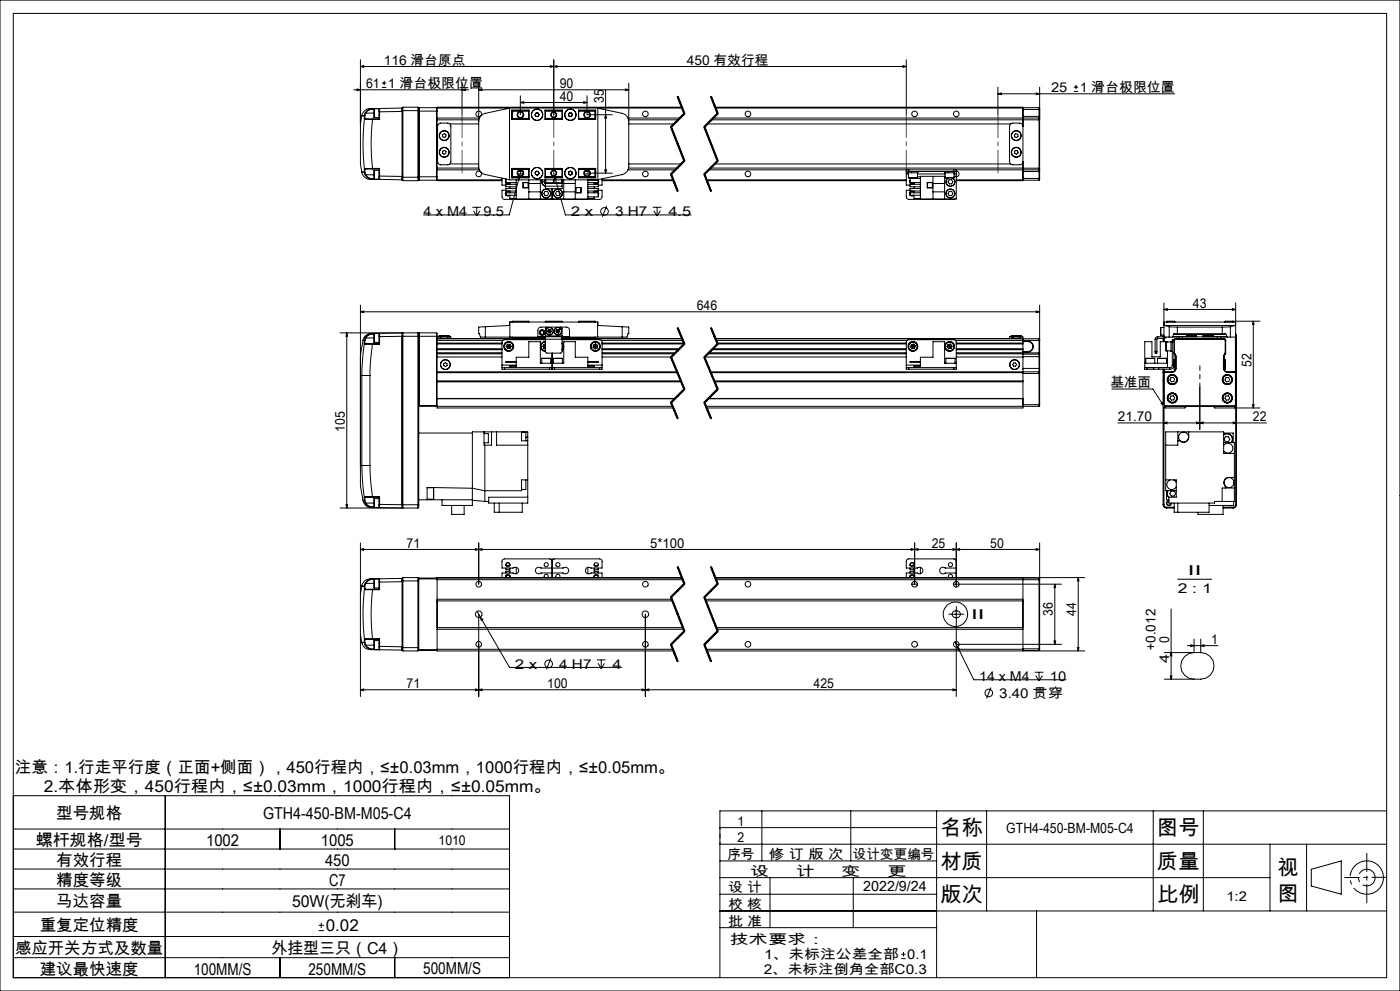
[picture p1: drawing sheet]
<svg xmlns="http://www.w3.org/2000/svg" width="420mm" height="297mm" viewBox="0 0 420 297" stroke-linecap="round" stroke-linejoin="round" font-family="sans-serif">
<g fill="none" stroke="#000" stroke-width=".3">
<path d="M0 0h420v297h-420zM4 4h412v289h-412zM108.1 19.9l1-.2v.5zM108.1 17.9v19.2M165.1 19.7l1 .2-1 .3zM166.1 19.9l1-.2v.5zM166.1 17.9v16.5M270.9 19.7l1 .2-1 .3zM271.9 17.9v16.5M271.9 19.9h-163.8M106.1 26.9h34.5M107.1 26.7l1 .2-1 .3z"/>
<path d="M108.1 37.1v12l.4 2.5M108.5 34.6h.1M108.5 34.6l.8 .1M108.5 34.6l-.4 2.5M109.3 34.7v.9M109.3 35.6a67.5 67.5 0 0 0 0 15.1M109.3 35.6l.3 .2M109.5 35.5l.2 .1M109.5 35.5l-.2 .1M109.5 34.7v.8M109.5 34.7h-.2M109.6 33.8l-.3 .9"/>
<path d="M109.6 33.8l.1 .1M109.6 35.8h2.2M109.7 33.9l-.2 .8M109.7 33.9h2.5M109.7 35.6h2.1M109.7 35.6l-.1 .2M111.7 32.6h-.4a2.5 2.5 0 0 0-2.8 2M111.7 32.6a2.54 2.54 0 0 0-2.1 1.2M111.7 32.6v.1M111.7 32.7l-1.5 .6-.5 .6M111.7 32.7h.5M111.8 35.8a63.8 63.8 0 0 0 0 14.7"/>
<path d="M111.8 35.6v.2M111.8 35.8h2.1M111.8 35.6h1.9M112.3 32.6v2.6M112.3 32.6l1.4 .1M112.3 35.2h1.4M113.7 33.5h.2M113.7 32.7v2.9M113.7 35.6l.2 .2M113.9 32.5v1M113.9 32.5l-.2 .2M113.9 33.5v2.3"/>
<path d="M113.9 32.5l-2.2 .1M114.6 26.2h1.3M114.6 24.9h1.3M115.3 24.2v1.3M120.6 32.4v1M120.6 32.4v.8h5M120.6 33.4v19.5M120.6 33.4l-6.7 .1M120.6 32.4l-6.7 .1M120.9 32.1v22M120.9 32.1h4.5M120.9 32.1l-.3 .3"/>
<path d="M125.4 32.1v22M125.4 32.1l.2 .3v.9M125.6 33.3v19.7M125.6 33.3h5.5M125.8 32.3v21.7M125.8 32.3h5.2M125.8 32.3l-.2 .2M131 32.3v21.7M131 32.3l.1 .2M131.1 32.5v.8M131.1 32.4v.1M131.1 33.3v19.7"/>
<path d="M131.1 35.9h12.6M131.1 35.4h12.7M131.1 32.4h73.5M131.3 37.5l-.2 .6M131.6 37.2l.5-.3h2.2a.96 .96 0 0 1 1 1v10.5a.96 .96 0 0 1-1 1h-2a.96 .96 0 0 1-1-1v-10.7zM134.9 37.1h8.7M138.6 26.9l1-.2v.5zM138.6 24.9v9.5M143.6 26.9l1-.2v.5zM143.6 24.9v25l.2 .9 .5 .8 .8 .6 7.8 1.7M143.6 26.9h45M152.9 32.4l-7.8 1.7-1.1 .9-.4 1.4"/>
<path d="M152.9 32.4v21.5M153 32.4h-.1M153.5 35.4h.1M153.5 33h5.2v2.8h-5.2zM153.6 33.3v2.5M153.6 33.3h5M153.8 33.2v2.4M153.8 35.6h4.9M153.8 33.2h4.9M153.8 33.2l-.2 .1M153.8 35.6v.2M156.1 30.7l1-.2v.5z"/>
<path d="M156.1 28.7v5.7M156.1 30.7h20M158.6 33.2v2.4M158.6 35.5h-5l.2 .1M160.5 34.5l.4 .4M160.8 33.9l-.3 .6M161.3 33.9h-.5M161.3 33.9l.4 .4M161.5 34.9h-.6M161.7 34.3l-.2 .6M163.5 33h5.2v2.8h-5.2zM163.5 35.6h5.2"/>
<path d="M163.5 33.2h5.2M163.6 33.2v2.4M163.6 33.3h5M163.6 35.5h5M168.6 33.2v2.4M170.5 34.3l.3 .6M170.8 34.9h.5M170.9 33.9h.5M170.9 33.9l-.4 .4M171.4 33.9l.3 .6M171.7 34.5l-.4 .4M173.5 33h5.2v2.8h-5.2z"/>
<path d="M173.5 33.2h5M173.6 33.2v2.4M173.6 35.5h5l-5.1 .1M173.6 33.3h5M175.1 30.5l1 .2-1 .3zM176.1 28.7v5.7h7.6M178.5 33.2v2.6M178.5 33.2l.1 .1M178.6 33.3v2.5M178.6 35.4h.1M179.3 32.4h.1M179.4 32.4l7.7 1.7 1.1 .9 .4 1.4"/>
<path d="M179.4 32.4v21.5M181.7 34.4l.3 1h-.6zM181.7 26.8v25.1M187.6 26.7l1 .2-1 .3zM188.4 35.4h15.5M188.6 35.9h14.8M188.6 37.1h13.6M188.6 24.9v25l-.2 .9-.5 .8-.8 .6-7.7 1.7M201.1 38.1l4 10.2M201.5 38l4 10.1M203.1 29l2 5.1M203.3 28.9l2 5.1-4 4 4 10.2-4 4 2 5.1"/>
<path d="M203.5 28.9l1 2.5M204.5 31.4l1 2.6zM204.5 32.1h-73.4v.3M205.2 33.9l-4 4M205.4 34.2l-4 4M211.1 38.1l4 10.2M211.5 38l4 10.1M212.2 37.1h91M213.1 29l2 5.1M213.3 28.9l2 5.1-4 4 4 10.2-4 4 2 5.1M213.5 28.9l2 5.1M214 35.4h97.7"/>
<path d="M214.5 32.1h92.4v.3M214.6 32.4h92.3M215.2 33.9l-4 4M215.4 34.2l-4 4M299.4 28.1l1-.2v.5zM299.4 26.1v8.3M299.4 28.1h53M306.9 37.9a.96 .96 0 0 0-1-1h-2a1.02 1.02 0 0 0-1 1v10.5a1.02 1.02 0 0 0 1 1h2a.96 .96 0 0 0 1-1M306.9 34.9v16.5M306.9 34.9h5v.7M306.9 32.4v2.5M306.9 32.3h4.8"/>
<path d="M310.9 27.9l1 .2-1 .3zM311.7 35.4v15.5M311.7 32.3v3.1M311.7 32.3l.2 .5h-5M311.7 35.4l.2 .2M311.9 35.6v.3h-98.5M311.9 26.1v24.3M322.1 27.4h1.3M322.1 26.1h1.3M322.8 25.4v1.3M108.5 51.6a2.74 2.74 0 0 0 3.2 2.1M108.5 51.6h.1"/>
<path d="M109.3 51.5l.2 .1M109.3 51.5l.3 1M109.3 51.5l-.8 .1M109.3 50.7l.2 .1M109.3 50.7v.8M109.5 51.6l.2 .8M109.5 50.8v.8M109.6 52.5a2.53 2.53 0 0 0 2.1 1.2M109.6 50.5l-.3 .2M109.6 50.5l.1 .2M109.7 52.4l-.1 .1M109.7 52.4l.5 .7 1.5 .5"/>
<path d="M109.7 52.4h2.5M109.7 50.7h2.1M109.7 50.7l-.2 .1M111.7 53.6v.1M111.7 53.7l2.2 .1M111.7 53.6h.5M111.8 50.5h-2.2M111.8 50.5v.2M111.8 50.5h2.1M111.8 50.7h1.9M112.3 51v2.7M112.3 51h1.4"/>
<path d="M113.7 52.8h.2M113.7 50.7v3h-1.4M113.7 53.6l.2 .2M113.9 52.8v1M113.9 50.5l-.2 .2M113.9 50.5v2.3M113.9 52.8l6.7 .1M113.9 53.8l6.7 .1M120.6 52.9v1M120.6 53.9l.3 .2M120.9 54.1h4.5M125.6 53.1h-5v.8"/>
<path d="M125.6 53v.9l-.2 .2M125.6 53h5.5M125.6 53.8l.2 .2M125.8 54h5.2M131.1 48.2l.2 .6M131.1 53.9v.2h19.5M131.1 53v.8M131.1 53.8v.1M131.1 50.9h12.7M131.1 50.4h12.6M131.1 53.9h19.5M131.1 53.8l-.1 .2"/>
<path d="M132.8 45.3l.5-.2 .5 .3-.1 .6-.5 .2-.5-.3zM132.8 40.3l.5-.2 .5 .3-.1 .6-.5 .2-.5-.4zM134.9 49.1h8.7M150.6 53.4v2.1h1.2M151.8 54l-.1 .2a.78 .78 0 0 0 .5 1M151.8 57h-1.2l.1 2.3 .7 .5 13.8-.1M151.8 54.7a.66 .66 0 0 0 .6 .4 .66 .66 0 0 0 .6-.4v.5M151.8 53.6v1.1M151.8 57.8v.7M151.8 54.7h3.1M151.8 58.5h3.1M151.8 57.8h3.1"/>
<path d="M151.8 57.8v.4M151.8 54.3v.4M151.8 58.5a.73 .73 0 0 0 1.1 0M152 58.5h.7M152.2 57.3l-.5 .4 .1 .8M152.5 57.3l.5 .2M152.9 53.9h26.5M153 55l-.5 .2M153 57.3v.5a.64 .64 0 0 0-.6-.4 .64 .64 0 0 0-.6 .4M153 56v.5M153 58.5v1h1.9M153.5 51.8h.1"/>
<path d="M153.5 53.2h.5M153.5 50.9h.1M153.5 51.4h.1M153.5 50.5h5.2v2.8h-5.2zM153.6 50.5v2.5M153.6 53h5M153.6 53l.2 .1M153.8 50.7v2.4M153.8 50.7h4.9M153.8 53.1h4.9M153.8 50.7l-.2 .1h5M153.8 50.5v.2"/>
<path d="M154 53.2l-.1 .1M154 53.1v.1M154.9 53.9v5.8h21.5v-5.8M154.9 53.1v.2M154.9 55.2h-3.1v.8h3.1M154.9 56.5h-3.1v.8h3.1M155.3 52.1h1.6M155.5 51.4h1.3M155.9 52.9l-.1 1-.4-.1zM156.4 50.9l-3.6 13.5h-25.7M156.9 54.7h1.6v1.6h-1.6zM158.5 54.7h-1.5v1.5h1.5"/>
<path d="M158.6 50.7v2.6M158.6 53.9v5.8M158.6 55h3.5M158.6 57.5h3.5M160.6 51.7l.1 .6M160.7 52.3l.5 .2M161 51.3l.5 .2M161 51.3l-.4 .4M161.5 51.5l.2 .6M161.7 52.1l-.5 .4M162.1 53.9v5.8M162.5 54.5a1.29 1.29 0 0 0 1.1 1.3"/>
<path d="M162.6 54.5a1.3 1.3 0 0 0 1 1.3M162.7 53.9l-.2 .6zM163.5 53.9l-.3 .6 .4 .6M163.5 50.5h5.2v2.8h-5.2zM163.5 57.4h.7l.4 .6-.4 .6h-.7l-.3-.6zM163.5 50.7h5.2M163.5 53.1h5.2M163.5 53.2h.1M163.6 55.8v.7h5v-.7M163.6 50.7v2.6M163.6 53.9v1.9M163.6 53h5"/>
<path d="M163.6 55.8h5M163.6 50.8h5M163.7 54.9h2.3M163.7 53.9v1M164.1 53.1v.2M165.6 56.5v3.2M165.9 51l.5 1.8M166 53.9v1M166.2 54.9h2.3M166.2 53.9v1M166.4 52.8l.5 .9-.5 .1zM166.4 52.8l3.2 11.6h37.7"/>
<path d="M167 57.4h.7l.4 .6-.4 .6h-.7l-.3-.6zM168.1 53.1v.2M168.5 53.9v1M168.6 54v1M168.6 54.1v.8M168.6 50.7v2.6M168.6 53.9v1.9M168.6 53.2h.1M169.1 53.9v5.8M169.1 55h3.5M169.1 57.5h3.5M170.6 52.2l.5 .3"/>
<path d="M170.6 51.6v.6M171.1 51.3l.5 .3M171.1 51.3l-.5 .3M171.6 52.2l-.5 .3M171.6 51.6v.6M172.6 53.9v5.8M172.7 56.2h1.6v1.6h-1.6zM172.8 56.2h1.5M173.5 50.5h5.2v2.8h-5.2zM173.5 50.7l5.1 .1h-5M173.5 53.1h5M173.6 50.7v2.4"/>
<path d="M173.6 53h5M175.3 52.1h1.6M175.5 51.4h1.3M176.1 51.9h7.6M176.4 53.1v.2M176.4 55.2h3.1v.8h-3.1M176.4 56.5h3.1v.8h-3.1M176.4 54.7h3.1M176.4 57.8h3.1M176.4 54h3.1M177.3 53.2v.1M177.3 53.2h1.4"/>
<path d="M177.3 53.1v.1M178.3 55l.4 .2M178.3 57.3v.5a.61 .61 0 0 1 .6-.4 .61 .61 0 0 1 .6 .4M178.3 53.9v.1M178.3 56v.5M178.3 59v.5h-1.9M178.4 53.9l-.1 .1M178.5 50.5v2.6M178.6 50.5v2.5M178.6 50.9h.1M178.6 51.4h.1M178.6 51.8h.1"/>
<path d="M178.6 53l-.1 .1M178.7 57.3l-.4 .2M178.7 53.9l-.2 .1M179 57.3l.6 .4-.1 .8M179 53.9l.2 .1M179.3 53.9l.1 .1M179.5 54l.1 .2a.78 .78 0 0 1-.6 1M179.5 57h1.1v2.3l-.7 .5-13.9-.1M179.5 57.8v.4M179.5 54.7a.63 .63 0 0 1-.6 .4 .63 .63 0 0 1-.6-.4v.5M179.5 54.3v.4M179.5 54v.7"/>
<path d="M179.5 57.8v1.2h-3.1M180.6 53.6v1.9h-1.1M180.6 54.1h21.4M180.6 53.9h21.3M181.4 50.9h.6l-.3 1zM188.4 50.9h14.2M188.6 50.4h14.6M188.6 49.1h15.8M201.1 52.3l2 5.1M201.5 52.1l2 5.1M205.2 48.1l-4 4M205.4 48.3l-4 4"/>
<path d="M211.1 52.3l2 5.1M211.5 52.1l2 5.1M211.9 53.9h60M212.1 54.1h59.8M212.6 50.9h60M213.1 50.4h98.8M214.4 49.1h88.8M215.2 48.1l-4 4M215.4 48.3l-4 4M271.9 51.4h.7M271.9 51.4v.7M271.9 50.9v.5"/>
<path d="M271.9 52.1v3.4h1.1M271.9 52.1h.6M272.4 51.4v.4h3v-.4M272.5 53.2h2.7M272.5 51.8v1.4M272.6 50.9v.5M272.6 50.9h13.5M272.6 51.4h13.5M273 54l-.1 .2a.78 .78 0 0 0 .5 1M273 57h-1.1v2.3l.7 .5 13.9-.1M273 54.7a.63 .63 0 0 0 .6 .4 .63 .63 0 0 0 .6-.4v.5M273.1 58.5a.73 .73 0 0 0 1.1 0v1h1.9"/>
<path d="M273.3 58.5h.7M273.4 57.3l-.5 .4 .1 .8M273.8 57.3l.4 .2M274.2 55l-.4 .2M274.2 57.3v.5a.61 .61 0 0 0-.6-.4 .61 .61 0 0 0-.6 .4M274.2 53.3v.2M274.2 56v.5M275.2 51.8v1.4M275.2 53h.9M275.2 52.1h8.3M276.1 53.5h-3.1v1.2h3.1M276.1 55.2h-3.1v.8h3.1"/>
<path d="M276.1 56.5h-3.1v.8h3.1M276.1 57.8h-3.1v.7h3.1M278.2 54.7h1.6v1.6h-1.6zM278.2 54.7h1.5v1.5h-1.5zM279.9 52.8v6.9M279.9 55h3.5M279.9 57.5h3.5M283.4 51.4v.4h3v-.4M283.4 52.8v6.9M283.5 53.2h2.7M283.5 51.8v1.4M284.5 53.3l-.4 .3-.3 .9"/>
<path d="M284.6 53.3l-.4 .3-.4 .9M284.8 53.9h.7l.4 .6-.4 .6h-.7l-.4-.6zM284.8 57.4h.7l.4 .6-.4 .6h-.7l-.4-.6zM285.6 53.3a1.31 1.31 0 0 1 .2 2.3 1.31 1.31 0 0 1-2-1.1M285.7 53.3a1.34 1.34 0 0 1 .1 2.3 1.34 1.34 0 0 1-2-1.1M286.1 51.4h.8M286.1 50.9h25.6M286.1 50.9v.5M286.2 51.8v1.4M286.2 52.8h.7M286.2 52.1h.7M286.9 51.3a.85 .85 0 0 1 .8 .8 .85 .85 0 0 1-.8 .9"/>
<path d="M286.9 51.4v.7M286.9 50.9v.5M286.9 52.1v7.6h-10.8v-6.9h7.4M286.9 53.9h20M304.3 40.5l.4-.4 .6 .1 .1 .6-.4 .4-.6-.1zM304.3 45.5l.4-.4 .6 .2 .1 .5-.4 .4-.6-.2zM306.9 53.9v.2h-20M306.9 51.4v2.5M306.9 53.5h5M306.9 51.4h5M306.9 54h4.8M311.7 50.9v3.1"/>
<path d="M311.9 50.4v.3M311.9 50.7v.7M311.9 53.5l-.2 .5M311.9 51.4v2.1M311.9 50.7l-.2 .2M141.7 62.1h2.6M142.1 63.2l.9 1.5M143 62.1v2.6M144 63.2l-1 1.5M182 61.7l-1.3 3.3M195.8 62.1h2.6M196.1 63.2l1 1.5"/>
<path d="M197.1 62.1v2.6M198.1 63.2l-1 1.5M102 99.8h23.4M104 99.8l.3 1h-.5zM104 99.8v52.5M108.1 93.4l1-.2v.5zM108.1 91.4v48.1M108.1 93.4h203.8M111.8 99.9h-.2a2.48 2.48 0 0 0-2.7 2.1M111.8 99.9l-1.1 .3-1.1 1M111.8 99.9v.2M112.3 99.9v2.7"/>
<path d="M112.3 99.9l1.4 .2M113.9 99.9v1M113.9 99.9l6.7-.1v1M113.9 99.9l-.2 .1M113.9 99.9h-2.1M125.4 99.8v52.5M125.4 99.8l.2 .2M125.6 99.9v51.4M125.8 99.8v21.7M125.8 99.8h5.2M125.8 99.8l-.2 .1M131 99.8v21.7"/>
<path d="M131 99.8l.1 1M145.6 97.9l-2 .1v2h.2a.92 .92 0 0 0 .4 1 .92 .92 0 0 0 1 0h.4M145.6 97.9l7.3-.4v-1h26.5v1l7.3 .4M145.6 97.9v3.1M153 96.5v4.5M153.6 96.4h5M153.6 96.4v.1M153.8 96.3h4.8v.2M153.8 96.3v.2M153.8 96.3l-.2 .1M163.6 96.5v-.2h5v.2M163.6 96.4h5"/>
<path d="M164.1 98l-.5 .4v2.3M164.3 99.2l.2 .5M164.3 99.2l1.1 .2M164.5 99.7l.6 .1M164.7 98.7l-.4 .5M164.7 98.7l.5 .1M164.7 98.7l.2 .6M164.9 99.3l-.4 .4M164.9 99.3l.2 .5M165.2 98.8l.2 .6M165.2 98.8l-.3 .5M165.4 99.4l-.3 .4"/>
<path d="M166.8 99.2l.2 .5M166.8 99.2l1.1 .2M167 99.7l.6 .1M167.1 98.7l-.3 .5M167.1 98.7l.6 .1M167.1 98.7l.5 1.1M167.7 98.8l.2 .6M167.7 98.8l-.7 .9M167.9 99.4l-.3 .4M168.1 98l.5 .3v2.4M173.6 96.4h5M178.5 96.3h-4.9v.2"/>
<path d="M178.5 96.3v.2M178.5 96.3l.1 .1M178.6 96.4v.1M179.3 96.5v4.5M186.7 97.9l1.9 .1v2h-.2a.91 .91 0 0 1-.3 1 .91 .91 0 0 1-1.1 0h-.3M186.7 97.9v3.1M203.1 98.3l2 4.8M203.3 98.3l2 4.8M203.5 98.2l1 2.4M213.1 98.3l2 4.8M213.3 98.3l2 4.8M213.5 98.2l2 4.8"/>
<path d="M310.9 93.2l1 .2-1 .3zM311.9 91.4v14.4M348.2 98.1h.1M348.2 98.2v2.2M348.2 98.1v2.3M348.2 98.1h1M349.2 96.5h21.5M349.2 92.7l1-.2v.5zM349.2 90.8v10.6M349.2 92.7h21.5M350 96.4h2.5M350 96.4v.1"/>
<path d="M350.1 96.3h2.2M350.1 96.3v.2M350.1 96.3l-.1 .1M350.8 97.9l2.4 .1M350.8 97.9v3.1M352.3 96.3v.2M352.3 96.3l.2 .1M352.5 96.4v.1M353.2 98h13.5M353.2 98v2M366.7 98v2M367.5 96.4h2.5"/>
<path d="M367.5 96.4v.1M367.6 96.3h10.4M367.6 96.3v.2M367.6 96.3l-.1 .1M369.1 97.9l-2.4 .1M369.1 97.9v3.1M369.7 92.5l1 .2-1 .3zM370 96.4v.1M370 96.4l-.2-.1v.2M370.7 97.5h-21.5l1.6 .4M370.7 97.5l-1.6 .4M370.7 96.5v1"/>
<path d="M370.7 90.8v10.2h-1.6M376 96.3l.2 1h-.5zM376 96.3v26M108.5 112.5h2.5M108.5 112.5v27M108.9 102l-.8 4.5v6h.4M108.9 102l.4 .1M109.3 102.9l-.6 5.4-.2 4.2M109.3 102.9l.3 .2M109.3 102.1v.8M109.5 102.8l-.2 .1M109.5 102.8l.2 .2"/>
<path d="M109.5 102v.8M109.5 102l-.2 .1M109.6 103.1l2.1 .1M109.6 101.2l-.3 .9M109.6 101.2l.1 .1M109.7 103h2M109.7 103l-.1 .1M109.7 101.3l-.2 .7M109.7 101.3h2.5M111 112.5v27M111.7 103.2l-.5 4.2-.2 5.1M111.7 103v.2"/>
<path d="M111.7 103.2h2.2M111.7 103h2M111.8 100.1l-1.6 .5-.5 .7M111.8 100.1h.4M112.3 102.6h1.4M113.7 100.1v2.9M113.7 100.9h.2M113.7 103l.2 .2M113.9 100.9v2.3M120.6 100l.3-.2v52.5l-.3-.3M120.6 100.8l-6.7 .1M120.6 100.8v50.5"/>
<path d="M120.6 100.8h10.5M131.1 111.4v.3M131.1 101.5h1.2M131.1 111.7v10.6h70.9M131.1 101.5h32.5M131.1 114.2h73.2M131.1 114.4h73.3M131.1 111.4h72M131.1 111.7h72.1M131.1 119.4h71.4M131.1 119.5h71.3M131.1 104.8h19.5"/>
<path d="M131.1 104.7h19.5M131.1 102.8h19.5M131.1 102.9h19.5M131.1 103.1h19.5M131.1 104.6h19.5M131.1 105.7h19.5M131.1 102h19.7M131.1 106h19.5M131.1 107h19.5M131.1 100.8v10.6M131.8 100.6h3M131.8 100.9v.1"/>
<path d="M131.8 100.9h3M131.8 100.6v.3M132.1 101.5h.1M132.3 101h-1v.5M132.3 101h2M132.3 101.5h2M132.3 101v.5M133.1 109l.5-.3 .5 .3v.5l-.5 .4-.5-.3zM134.3 101h1v.5M134.3 101.5h29.3M134.3 101v.5M134.8 100.9l-.1 .1"/>
<path d="M134.8 100.9h.1M134.8 100.6v.3M145.6 101h18M150.6 110.2v.5h.8M150.6 110.2h.8M150.6 109.4v.8M150.6 109.4h4.3M151.4 110.2h13.5M151.4 110.7h13.5M151.4 110.2v.5M151.9 103.8l.4 .7M151.9 103.8h1.5"/>
<path d="M152.2 103.2h.8M152.2 103.2l-.3 .6M152.2 103.2l.8 1.3M153 103.2l.4 .6M153 104.5h-.7M153 103.2l-.7 1.3M153.4 103.8l-.4 .7M153.6 101v.5M153.6 101.2h10M153.8 101v.5M154.9 110.2v-3.1h3.7v-4.7h3.5v6.5h7v-6.5h3.5v4.7h3.8v3.1M154.9 109.5h-1.9v.4h1.9"/>
<path d="M154.9 108.4h-3.1l3.1 .1M161.4 101v-2a.96 .96 0 0 1 .9-1h7.6a.96 .96 0 0 1 1 1v2M161.4 100.9h2.2M162.6 107.4h.1M162.5 107.4h2.7M162.5 107.4v1.5M162.6 107.4h2.6M162.9 103.8h.7M162.9 103.8l.3 .7M163.2 103.2h.4M163.2 103.2l-.3 .6M163.2 104.5h.4"/>
<path d="M163.2 103.2l.4 .6M163.6 100.9v.8M163.6 100.7v.2M163.6 102.3a1.5 1.5 0 0 0-1.5 1.5 1.5 1.5 0 0 0 1.5 1.5M163.6 102.5a1.34 1.34 0 0 0-1.3 1.3 1.34 1.34 0 0 0 1.3 1.4 1.32 1.32 0 0 1-1.3-1.4 1.32 1.32 0 0 1 1.3-1.3M163.6 101.8l-12.6 .1-.4 .7v6.8M163.6 100.9h5M163.6 100.7h5M163.6 101.7h5M163.6 101.7v3.6M163.6 103.8l-.4 .7M164.9 110.2h1.5"/>
<path d="M164.9 110.7h.7M164.9 110.2v.5M165.2 107.4v1.5M165.6 110.7h.8M165.6 105.8v4.9M166.1 107.4h.1M166 107.4v1.5M166.1 107.4h2.6M166.4 110.2h13.5M166.4 110.7h13.5M166.4 110.2v.5M168.6 100.9v.8"/>
<path d="M168.6 101.7v3.6l-.2 .4-4.3 .1-.5-.5M168.6 100.7v.2M168.6 102.7l.1 .1a1.53 1.53 0 0 1-.1 2.1M168.6 102.9a1.45 1.45 0 0 1 0 1.8 1.45 1.45 0 0 0 0-1.7M168.6 101.8l11.6 .1 .4 .7v6.8M168.6 101.5h36M168.6 101h18.1M168.6 100.9h2.3M168.6 101.2h10M168.7 107.4h.1M168.7 107.4v1.5M176.4 109.5h1.9v.4h-1.9"/>
<path d="M176.4 108.4h3.1l-3.1 .1M176.4 109.4h4.2M177.9 104.1l.6 .5M178 103.4l-.1 .7M178 103.4l1.2 .8M178.5 101v.5M178.6 101v.5M178.7 103.1l-.7 .3M178.7 103.1l.6 .4M178.7 103.1l-.2 1.5M179.2 104.2l-.7 .4M179.3 103.5l-.1 .7"/>
<path d="M179.3 103.5l-1.4 .6M179.9 110.2h.7M179.9 110.2v.5M180.4 102h24.5M180.6 110.2v.5h-.7M180.6 109.4v.8M180.6 104.8h23M180.6 104.7h23.1M180.6 102.8h24.6M180.6 102.9h24.6M180.6 103.1h24.7M180.6 104.6h23.2"/>
<path d="M180.6 105.7h22M180.6 106h21.7M180.6 107h20.8M201.1 107.1l4 9.6M201.5 107l4 9.6M204.5 100.6l1 2.4zM205.2 102.9l-4 4M205.2 116.5l-4 4M205.3 103.1l-4 4 4 9.5-4 4 2 4.8M205.4 103.2l-4 4M205.4 116.8l-4 4M211.1 107.1l4 9.6"/>
<path d="M211.4 107h60.5M211.5 107l4 9.6M212.3 106h59.6M212.4 119.5h94.5M212.5 119.4h94.4M212.7 105.7h59.2M213.1 111.4h98.6M213.2 111.7h93.7M213.6 104.8h58.3M213.7 104.7h58.2M213.8 104.6h58.1M214.2 114.2h92.7"/>
<path d="M214.3 114.4h92.6M214.6 101.5h89.3M214.6 101.5h97.1M214.8 102h57.3M215.2 102.9l-4 4M215.2 116.5l-4 4M215.2 102.8h56.7M215.2 102.9h56.7M215.3 103.1h56.6M215.3 103.1l-4 4 4 9.5-4 4 2 4.8M215.4 103.2l-4 4M215.4 116.8l-4 4"/>
<path d="M271.9 109.4v-7l.3-.5 13.9-.1 .6 .3 .2 .3v8.3h-.8M271.9 110.2v.5h.7M271.9 110.2h.7M271.9 109.4v.8M271.9 109.4h4.2M272.6 110.2h13.5M272.6 110.2v.5M272.6 110.7h13.5M273.1 103.9l.5 .6M273.4 103.2l-.3 .7M273.4 103.2l.5 .6M273.9 103.8l-.3 .7"/>
<path d="M273.9 103.8l.4 .6M273.9 103.8l-.8 .1M274.2 103.1l.4 .6M274.2 103.1l-.8 .1M274.2 103.1l-.3 .7M274.3 104.4l-.7 .1M274.6 103.7l-.3 .7M274.6 103.7l-.7 .1M276.1 109.5h-1.9v.4h1.9M276.1 108.4h-3.1l3.1 .1M283.8 107.4h.1M283.8 107.4h2.7"/>
<path d="M283.8 107.4v1.5M284.1 103.9l.5 .6M284.4 103.2l-.3 .7M284.4 103.2l.5 .6M284.9 103.8l.4 .6M284.9 103.8l-.3 .7M285.2 103.1l.4 .6M285.2 103.1l-.8 .1M285.2 103.1l-.3 .7M285.3 104.4l-.7 .1M285.6 103.7l-.3 .7M285.6 103.7l-1.5 .2"/>
<path d="M286.1 110.2h.8M286.1 110.2v.5M286.5 107.4v1.5M286.9 104.8h20M286.9 104.7h20M286.9 102.8h20M286.9 102.9h20M286.9 103.1h20M286.9 104.6h20M286.9 108.9h-3.5v-6.5h-3.5v4.7h-3.8v3.1M286.9 105.7l25 .1M286.9 106h20"/>
<path d="M286.9 107h20M303.4 100.9l.1 .1M303.4 100.6h3M303.4 100.9h3M303.4 100.6v.3M303.9 101.5h3M303.9 101h-1v.5M303.9 101v.5M303.9 101h2M304.1 108.8h.6l.2 .5-.3 .5-.5-.1-.3-.4zM305.9 101h1v5.1M305.9 101v.5"/>
<path d="M306.4 100.9l-.1 .1M306.4 100.6v.3M306.9 107v4.7M306.9 106.1v.9M306.9 111.7v10.6h-95M306.9 102.4h1.5M306.9 111.9h5M306.9 110.4h5M306.9 102.2h1.5M306.9 106.1h4.8M306.9 105.4h1.5M306.9 105.5h1.5"/>
<path d="M306.9 106.9h5M308.4 102.2a1.64 1.64 0 0 1 1.6 1.7 1.64 1.64 0 0 1-1.6 1.6M308.4 102.4a1.5 1.5 0 0 1 1.5 1.5 1.5 1.5 0 0 1-1.5 1.5M308.4 102.2v.2M308.4 105.4v.1M311.7 111.4v10.4M311.7 106.1v5.3M311.7 101.5v4.6M311.7 101.5l.2 .5h-25.3M311.7 111.4l.2 .2M311.9 111.6v.3M311.9 110.4v1.2"/>
<path d="M311.9 105.8v.2M311.9 106v.9M311.9 106.9v3.5M311.9 111.9v9.4M311.9 106l-.2 .1M333.6 116.6h12.3l3.2 5M343.4 110.2v.5h.7M343.4 108.9h6.8M343.4 110.2h7.5M343.7 107.4h2.7M343.7 107.4v1.5M344.1 110.7h2"/>
<path d="M344.1 110.2v.5M346.1 110.7h1.5M346.1 110.2v.5M346.4 107.4h-2.7M346.4 107.4h.1M346.4 107.4v1.5M346.5 105.3v.5h.6v-.5M346.5 101.7h.6M346.5 105.3h.6M346.5 101.7v3.6M347.1 101.7v3.6M347.2 107.4h2.8"/>
<path d="M347.2 107.4v1.5M347.3 100.9l-.4 .1-.4 .7M347.3 101.4l-.2 .3M347.3 100.9h1.9M347.3 100.9v.5M347.3 101.4h1.9M347.6 110.7h3.3M347.6 110.2v.5M348.2 100.4h1M348.9 100.8h.3M348.9 114.2l.2 .1M348.9 100.8v.1"/>
<path d="M348.9 101.4v1M348.9 110.7v40.6M349 100.4l-.1 .4M349.1 101.4v1M349.1 110.7v.7M349.1 111.9v9.4M349.1 111.9h.1M349.1 100.4v.5M349.2 101h1.6M349.2 101.4v1M349.2 110.7v.7M349.2 111.9v9.4"/>
<path d="M349.6 111.6l-.4 .3M349.6 111.6l-.3-.1-.2 .4M349.6 111.6h2.1M349.8 102.5v2.7M349.8 101l-.6 .4M349.8 105.2h1.5M349.8 102.5h1.5M350 107.4v1.5M350.2 102.5l-2.1-.1v4.5h-2.5v-4.5h-2.2v7.8M350.2 105.2v5M350.8 101h.9M350.9 110.2v.5"/>
<path d="M351.3 113.2l.7-.1 .4 .6-.3 .6-.7 .1-.4-.5zM351.3 118.7l.7-.1 .4 .6-.3 .6-.7 .1-.4-.5zM351.7 111.4h-2.6l-.2 .3M351.7 102.3h-.4v3h.4M351.7 109.4l-.1 .5-.7 .3M351.7 109.4h.5M351.7 102.6h.5M351.7 101h2M351.7 102.6v6.8M351.7 111.4v.2M351.8 100.9h4.2M352.2 109.4a1.21 1.21 0 0 1-1.3 1.3"/>
<path d="M352.2 102v-.2h-.5v.8M352.2 102h.2M352.2 102v7.4M352.3 100v.3M352.3 100.3h15.3M352.3 107.8v3M352.3 107.8h.3M352.3 110.8h.3M352.4 105.8l.1 .2M352.4 106.1l.3 .8M352.4 105.8h-.2l.2 .3M352.4 102v3.8"/>
<path d="M352.4 106.2l.2 .5v4.1M352.4 100l-.1 .3M352.5 106l.3 .9M352.5 106l-.1 .1M352.6 107.8h.1M352.6 107.8v3M352.7 101.5l-.5 .5M352.7 101.7l-.3 .3M352.7 110.4a1.09 1.09 0 0 1-1 1M352.7 101.5h14.5M352.7 110.4h.1M352.7 106.9h.1"/>
<path d="M352.7 101.7h14.5M352.7 101.5v.2M352.7 106.9v3.5M352.8 110.4a1.21 1.21 0 0 1-1.1 1.2M352.8 106.9v3.5M353.2 100h-.2a1.01 1.01 0 0 0-1.3 1M353.2 100h13.5M353.9 101.5h.1M354.7 101h-1v.5h1M354.7 101h10.5M354.7 101.5h.2M354.7 101v.5"/>
<path d="M356 100.6h3M356 100.9v.1M356 100.9h3M356 100.6v.3M359 100.9l-.1 .1M359 100.6v.3M359.9 116.2v12.5M360.9 100.6h3.1M360.9 100.9l.1 .1M360.9 100.9h3.1M360.9 100.6v.3M364 100.9l-.1 .1"/>
<path d="M364 100.9h4.1M364 100.6v.3M365.2 101h1v.5h-1M365.2 101.5h-.3M365.2 101v.5M365.9 101.5h.1M366.2 101h2M366.7 100h.2a1.01 1.01 0 0 1 1.3 1M367 110.4a1.21 1.21 0 0 0 1.2 1.2M367 110.4h.2M367 106.9h.2M367 106.9v3.5"/>
<path d="M367.2 101.5l.5 .5M367.2 101.7l.4 .3M367.2 110.4a1.02 1.02 0 0 0 1 1M367.2 101.5v.2M367.2 106.9v3.5M367.3 107.8h-.1M367.3 107.8v3M367.3 107.8h.3M367.3 110.8h.3M367.4 106l-.4 .9M367.4 106l.1 .1M367.5 106.2l-.3 .7 .1 3.9"/>
<path d="M367.5 100l.1 .3M367.5 106.1l-.3 .8M367.6 107.8v3M367.6 105.8l-.2 .2M367.6 105.8h.1M367.6 102h.1M367.6 102v3.8M367.6 100v.3M367.7 105.8l-.2 .3M367.7 102v3.8M367.8 113.2l.7-.1 .4 .6-.3 .6-.7 .1-.4-.5zM367.8 118.7l.7-.1 .4 .6-.3 .6-.7 .1-.4-.5z"/>
<path d="M368.2 111.4h2.6l.1 .3M368.2 101h.9M368.2 111.6h2.1M368.2 111.4v.2M370.3 111.6l.3 .3M370.3 111.6h.4l.1 .3M370.6 111.9h.2M370.6 101v10.4M370.6 111.9v9.4M370.7 100.1l.2 .7M370.7 100.3l.1 11.1M370.7 100.8h.2"/>
<path d="M370.8 119.3l.1 .1M370.8 111.9v9.4M370.9 100.8v50.5M370.9 114.2l-.1 .1M108.1 139.5v6l.8 4.5M108.1 139.5h.4M108.5 139.5l.2 4.3 .6 5.3M108.5 139.5h2.5M111 139.5l.7 9.4M125.6 121.8h76.2M125.6 129.8h16.1M125.8 121.5l-.2 .2"/>
<path d="M125.8 121.5h5.2M131 121.5l.1 .2M145.2 130h1.3v2.7h-1.3M145.2 129.4v4h2.3v-4M145.5 133.4v16.9M149 129.4v4h9.3M156.5 129.5h1.3v2.6M156.5 129.4v2.7h1.8M157.8 131h.5M158.3 131v1.1M158.3 132.1v18.7h-11.7v-1.8h11.7M158.3 131v-1.6h-16.6v22.1h-9.1v-1.7"/>
<path d="M201.1 120.7l2 4.8M201.5 120.6l2 4.8M211.1 120.7l2 4.8M211.5 120.6l2 4.8M211.7 121.8h100M306.9 121.3h5M311.9 121.3l-.2 .5M348.3 120.9l.5-.3 .3 1zM349.1 126.7l1-.2v.5zM349.1 121.3l.5 .5M349.1 121.3h.1M349.2 121.9v29.4"/>
<path d="M349.2 121.3l.4 .3M349.6 121.8h20.7M349.6 121.6h20.7M349.6 121.6v.2M353.3 129.4v4h-3.6M356 121.8l-.5 .5h-5.9l-.5-.5v6.9M356.6 131a1.53 1.53 0 0 1-.9 1.4 1.53 1.53 0 0 1-1.7-.3h-.7M356.6 129.4v1.6M359 126.5l.9 .2-.9 .3zM359.9 126.7l1-.2v.5zM364 121.8l.5 .5h13.5M367.1 133.5a1.5 1.5 0 0 1 2.2-.3 1.5 1.5 0 0 1 0 2.2 1.5 1.5 0 0 1-2.2-.3"/>
<path d="M367.1 130.2a1.71 1.71 0 0 1 2.2 .2 1.71 1.71 0 0 1 .2 2.2M367.1 130.3a1.65 1.65 0 0 1 2.2 .2 1.65 1.65 0 0 1 .1 2.1M367.1 132.6h3.2v17.7h-6v.5h-13.6v-1.8h2.2v-5.2h-3.2M367.1 129.8h2.9v2.8M367.6 130.9h.9l.4 .8-.4 .7h-.9l-.4-.7zM370 126.5l.9 .2-.9 .3zM370.3 135.9h-3.2v-6.5h-17.4v17.7h3.2M370.3 121.6v.2M370.6 121.3l-.3 .3M370.6 121.3h.2M370.7 122v29.3M370.8 121.3l-.5 .5"/>
<path d="M370.9 121.8l-.4 .5M375.7 121.3h.5l-.2 1zM379.9 126.7h-44.5M102 152.3h23.4M103.8 151.3h.5l-.3 1zM108.9 150a2.63 2.63 0 0 0 2.9 2.1M109.3 149.1l.2 .1M109.3 149.1v.9M109.3 150h.2M109.3 150l.3 .8M109.3 150h-.4M109.5 150l.2 .8"/>
<path d="M109.5 149.2v.8M109.6 148.9l-.3 .2M109.6 148.9l.1 .1M109.6 150.8a2.37 2.37 0 0 0 2.2 1.3M109.7 149h2M109.7 149l-.2 .2M109.7 150.8h-.1M109.7 150.8l1.3 1 .8 .2M109.7 150.8h2.5M111.7 148.9h-2.1M111.7 148.9v.1M111.7 148.9h2.2"/>
<path d="M111.7 149h2M111.8 152v.1M111.8 152h.4M112.3 149.4v2.7M112.3 149.4h1.4M113.7 151.2h.2M113.7 149v3.1h-1.4M113.9 151.2v.9l-.2-.1M113.9 148.9l-.2 .1M113.9 148.9v2.3M113.9 151.2l6.7 .1M120.6 151.3v1l-8.8-.2"/>
<path d="M120.6 151.3h5M125.6 151.3v.7l-.2 .3M125.6 149.8h16.1M128.1 149.6h2M128.1 146.2h2M130.1 146.2v3.4M135.5 151.5v2.7h3.7v-2.7M141.7 149.9l3.8 .4M145.5 150.3h1.1M148.3 150.8v2.7h8.4v-2.7M149.8 150.8v2.7M157.8 143.8v2.9h-1.3"/>
<path d="M158.3 143.8h-1.8v3.3h-11l-3.8-.8-13.6-.2v3.7M348.9 151.3a1.02 1.02 0 0 0 1.1 1M348.9 151.3h.3M349.2 151.3l.3 .6 .5 .1M350 152.3h2.2M350 147.1v2.7h.7M350 152v.3M350 152h2.2M350.3 147.1a1.68 1.68 0 0 0 .4 2.1M350.4 147.1a1.7 1.7 0 0 0 .3 2M350.7 150a.77 .77 0 0 0-.8 .8 .77 .77 0 0 0 .8 .7 .77 .77 0 0 0 .8-.7M350.7 150.1a.63 .63 0 0 0-.6 .7 .63 .63 0 0 0 .6 .6 .63 .63 0 0 0 .6-.6"/>
<path d="M351 143.8a1.49 1.49 0 0 0-.6 2.4 1.49 1.49 0 0 0 2.5-.3M351.4 147.1h.8l.5 .8-.5 .8h-.8l-.5-.8zM352 143.8l.9 .8M352.2 150.8v2.7h10.5v-2.7M353.3 150.8v2.7M366.9 152.3h3.1M366.9 151.5v2.7h-7.5v-.7M366.9 152h3.1M368.9 151.5h.6M370 152v.3M370.1 150.3v1.2h-7.4M370.3 143.1h-1.6a1.54 1.54 0 0 0-1.4 .9 1.54 1.54 0 0 0 .3 1.7v.6"/>
<path d="M370.3 146.3h-3.7v4M370.7 151.3l-.2 .5-.5 .2M370.7 151.3h.2M370.9 151.3a.96 .96 0 0 1-.9 1M108.1 164.7l1-.3v.5zM108.1 178.1v12M108.1 162.7v15.4M108.5 175.6h.1M108.5 175.6l.8 .1M108.5 175.6l-.4 2.5M109.3 175.7v.8M109.3 176.5a67.8 67.8 0 0 0 0 15.2"/>
<path d="M109.3 176.5l.3 .2M109.5 176.4l-.2 .1M109.5 176.4l.2 .2M109.5 175.6v.8M109.5 175.6l-.2 .1M109.6 174.8l-.3 .9M109.6 174.8h.1M109.6 176.7h2.2M109.7 174.8l-.2 .8M109.7 174.8h2.5M109.7 176.6h2.1M109.7 176.6l-.1 .1"/>
<path d="M111.7 173.5h-.4a2.61 2.61 0 0 0-2.8 2.1M111.7 173.5a2.54 2.54 0 0 0-2.1 1.3M111.7 173.5v.1M111.7 173.6l-.8 .2-1.2 1M111.7 173.6h.5M111.8 176.7a64.1 64.1 0 0 0 0 14.7M111.8 176.6v.1M111.8 176.7h2.1M111.8 176.6h1.9M112.2 174.8l.1 1.4M112.3 173.5l-.1 1.3M112.3 173.5l1.4 .1"/>
<path d="M112.3 173.5v2.7M112.3 176.2h1.4M113.7 173.6l.2-.1v.9M113.7 174.4h.2M113.7 176.6l.2 .1M113.7 173.6v3M113.9 174.4v2.3M120.6 173.4v.9M120.6 173.4v.7h5M120.6 174.3v19.5M120.6 174.3l-6.7 .1M120.6 173.4l-8.9 .1"/>
<path d="M120.9 173.1v22M120.9 173.1h4.5M120.9 173.1l-.3 .3M125.4 173.1v22M125.4 173.1l.2 .3v.7M125.6 174.1v20M125.6 173.4h5.5M125.6 173.5h5.5M131.1 179.6h70.4M131.1 173.7h73.7M131.1 173.2h73.5M142.6 164.4l1 .3-1 .2z"/>
<path d="M143.6 164.7l1-.3v.5zM143.6 162.7v12.4M150.6 173.1v-1.4h3.3a1.03 1.03 0 0 0 1.4 0 1.03 1.03 0 0 0 0-1.4 1.03 1.03 0 0 0-1.4-.1h-3.3l.1-2.4 .5-.3h13.8l.5 .3 .1 .4 .1-.4 .5-.3h13.8l.4 .2 .2 .5v2h-3.2a1.03 1.03 0 0 0-1.5 .1 1.03 1.03 0 0 0 0 1.4 1.03 1.03 0 0 0 1.5 0h3.2v1.4M151.8 169.1v.3M151.8 170.2v.5h1.2M151.8 172.6v.3M151.8 172.5h1.2M151.8 169.5h1.2M151.8 173.1a.64 .64 0 0 1 .6-1 .64 .64 0 0 1 .5 1M152 168.7h.7M153 169.1v.3M153 170.2v1.5"/>
<path d="M153 172.6v.3M153 171.2h-1.2v.5M154.9 170v2M160.8 170.4a1.31 1.31 0 0 1 1.5-.2h6.6a1.03 1.03 0 0 1 1.4 .1 1.03 1.03 0 0 1 0 1.4 1.03 1.03 0 0 1-1.4 0h-6.6a1.01 1.01 0 0 1-1.3 .1 1.01 1.01 0 0 1-.2-1.4zM163.3 173.1a.64 .64 0 0 1 .6-1 .64 .64 0 0 1 .5 1M165.2 167.6h.8M165.6 167.6v5.5M166.9 173.1a.63 .63 0 0 1 .5-1 .63 .63 0 0 1 .5 1M176.4 170v2M178.3 169.1v.3M178.3 170.2v1.5M178.3 172.6v.3"/>
<path d="M178.3 171.2h1.2v.5M178.3 172.5h1.2M178.3 169.5h1.2M178.4 173.1a.63 .63 0 0 1 .5-1 .63 .63 0 0 1 .5 1M179.5 169.1v.3M179.5 170.2v.5h-1.2M179.5 172.6v.3M201.1 179.1l4 10.1M201.5 178.9l4 10.2M203.1 170l2 5.1M203.3 169.9l2 5.1-4 4 4 10.2-4 4 2 5M203.5 169.8l2 5.1"/>
<path d="M204.5 173.1h-73.4v22h70.9M205.2 174.9l-4 4M205.4 175.1l-4 4M211.1 179.1l4 10.1M211.5 178.9l4 10.2M211.5 179.6h95.4M213.1 170l2 5.1M213.3 169.9l2 5.1-4 4 4 10.2-4 4 2 5M213.5 169.8l2 5.1M214.5 173.1h110.9M214.6 173.2h97.1M215.2 174.9l-4 4"/>
<path d="M215.4 175.1l-4 4M273 169.1v.3M273 170.2v.5h1.2M273 172.6v.3M273 172.5h1.2M273 169.5h1.2M273.1 173.1a.63 .63 0 0 1 .5-1 .63 .63 0 0 1 .5 1M273.3 168.7h.7M273.4 164.4l1 .3-1 .2zM273.5 175.1h1.7M274.2 169.1v.3M274.2 170.2v1.5"/>
<path d="M274.2 172.6v.3M274.2 171.2h-1.2v.5M274.4 164.7l1-.3v.5zM274.4 162.7v12.4M276.1 170v2M284.6 173.1a.63 .63 0 0 1 .5-1 .63 .63 0 0 1 .5 1M285.9 164.4l1 .3-1 .2zM286 175.1h32.5M286.5 167.6h.4M286.9 168.2l-.2-.5-.4-.2h-13.8l-.5 .3-.1 2.4h3.2a1.03 1.03 0 0 1 1.5 .1 1.03 1.03 0 0 1 0 1.4 1.03 1.03 0 0 1-1.5 0h-3.2v1.4M286.9 170.2h-3.3a1.03 1.03 0 0 0-1.4 .1 1.03 1.03 0 0 0 0 1.4 1.03 1.03 0 0 0 1.4 0h3.3M286.9 164.7l1-.3v.5z"/>
<path d="M286.9 162.7v13.2M306.9 173.1v22M310.9 164.4l1 .3-1 .2zM311.7 173.2v21.7M311.7 173.2l.2 .5h-97.1M311.9 162.7v31.7M311.9 164.7h-203.8M316.4 175.1l.3 1h-.5zM316.4 175.1v18M323.5 173.1l.2 1h-.5zM323.5 173.1v22M353.3 173.6h10.2"/>
<path d="M108.1 190.1v18.6M108.1 190.1l.4 2.5M108.5 192.6a2.86 2.86 0 0 0 3.2 2.1M108.5 192.6h.1M109.3 192.5h.2M109.3 192.5l.3 .9M109.3 192.5l-.8 .1M109.3 191.7l.2 .1M109.3 191.7v.8M109.5 192.5l.2 .9M109.5 191.8v.7M109.6 193.4a2.75 2.75 0 0 0 2.1 1.3"/>
<path d="M109.6 191.4h2.2M109.6 191.4l-.3 .3M109.6 191.4l.1 .2M109.7 193.4h-.1M109.7 193.4l.5 .6 1.5 .6M109.7 193.4h2.5M109.7 191.6h2.1M109.7 191.6l-.2 .2M111.7 194.6v.1M111.7 194.7l8.9 .1M111.7 194.6h.5M111.8 191.4v.2"/>
<path d="M111.8 191.4h2.1M111.8 191.6h1.9M112.2 193.4l.1 1.3M112.3 192l-.1 1.4M112.3 192v2.7M112.3 192h1.4M113.7 193.7h.2M113.7 191.6v3.1h-1.4M113.9 193.7v1l-.2-.1M113.9 191.4l-.2 .2M113.9 191.4v2.3M113.9 193.7l6.7 .1"/>
<path d="M120.6 193.8v1M120.6 194.8l.3 .3M120.9 195.1h4.5M125.6 194.1v.7l-.2 .3M125.6 194.1h-5v.7M125.6 194.8h5.5M125.6 194.7h5.5M131.1 194.6h70.8M131.1 188.6h74M131.1 188.1h73.8M131.1 180.1h70.6M143.1 183.2l1 1.8"/>
<path d="M143.6 184.1v24.6M144.1 185l.8 .7-.5 .2zM144.1 185l8.8 15h33.6M165.2 197.3l-1.3 3.3M179.1 197.8h2.6M179.4 198.8l1 1.6M180.4 197.8v2.6M181.4 198.8l-1 1.6M193.6 184.1v24.6M201.1 193.2l2 5.1M201.5 193.1l2 5.1M205.2 189l-4 4"/>
<path d="M205.4 189.3l-4 4M211.1 193.2l2 5.1M211.5 193.1l2 5.1M211.7 180.1h95.2M211.8 194.6h95.1M212.1 195.1h113.3M214.9 188.1h92M215.1 188.6h91.8M215.2 189l-4 4M215.4 189.3l-4 4M285.6 184.1h2.5M285.9 183.4a1.19 1.19 0 0 1 1.6-.2 1.19 1.19 0 0 1 .3 1.6 1.19 1.19 0 0 1-1.6 .2 1.19 1.19 0 0 1-.3-1.6z"/>
<path d="M286.5 192.3l.8 1.5M286.9 182.8v2.5M286.9 186.3v22.4M286.9 193.1h31.6M287.3 193.8l.6 .8-.4 .3zM287.3 193.8l4.8 9.9h27.7M306.9 194.4h5M306.9 194.9h4.8M311.9 194.4l-.2 .5M316.2 192.1h.5l-.3 1zM323.2 194.1h.5l-.2 1zM351.3 195.6l.3 1h-.5z"/>
<path d="M351.3 182.5v21M356.2 193.5h9.2M357.2 193.2l1 .3-1 .3zM358.2 191.5v4.1a4 4 0 0 0-4 4 4 4 0 0 0 4 3.9M360.2 193.5l1-.3v.6zM360.2 195.6a4 4 0 0 1 4 4 4 4 0 0 1-4 3.9h-10.9M360.2 191.5v4.1M360.2 195.6h-10.9M108.1 206.7l1-.2v.5zM108.1 206.7h178.8M142.6 206.5l1 .2-1 .3zM143.6 206.7l1-.2v.5z"/>
<path d="M192.6 206.5l1 .2-1 .3zM193.6 206.7l1-.2v.5zM285.9 206.5l1 .2-1 .3zM297.3 206.1l-1.3 3.2M310.4 201.5h2.6M310.7 202.5l1 1.6M311.7 201.5v2.6M312.7 202.5l-1 1.6M351.1 202.6h.5l-.3 .9zM4 238.5h148.9v54.5M49.6 238.5v54.5M4 248.5h148.9"/>
<path d="M4 254.5h148.9M84 248.5v6M118.4 248.5v6M216 253h200M216 248h65M216 258h65M228.6 243v15M255.2 243v15M281 243v50M296 243v30M346 243v30M361 243v30"/>
<path d="M381 253v20M392 253v20M416 243h-200v50M4 260.5h148.9M4 266.4h148.9M4 273.4h148.9M95.6 278.9h1.6M95.6 277.3h1.6M96.4 276.5v1.6M216 278h65M216 273h200M216 263h165"/>
<path d="M216 268h65M231 263v15M256 263v15M311 273v20M393.4 260.5l9-2.5v10l-9-2.5zM4 280.7h148.9M4 287h148.9M84 287v6M118.4 287v6M270.4 287.3h1.3M270.4 286h1.3M271 285.3v1.3"/>
<circle cx="143.6" cy="34.1" r=".84"/>
<circle cx="156.1" cy="34.4" r="1.02"/>
<circle cx="156.1" cy="34.4" r=".82"/>
<circle cx="161.1" cy="34.4" r="1.67"/>
<circle cx="161.1" cy="34.4" r="1.72"/>
<circle cx="166.1" cy="34.4" r=".74"/>
<circle cx="166.1" cy="34.4" r=".91"/>
<circle cx="171.1" cy="34.4" r="1.68"/>
<circle cx="171.1" cy="34.4" r="1.72"/>
<circle cx="176.1" cy="34.4" r="1.02"/>
<circle cx="176.1" cy="34.4" r=".82"/>
<circle cx="193.6" cy="34.1" r=".85"/>
<circle cx="224.4" cy="34.1" r=".84"/>
<circle cx="274.4" cy="34.1" r=".85"/>
<circle cx="286.9" cy="34.1" r=".84"/>
<circle cx="133.3" cy="45.7" r="1.5"/>
<circle cx="133.3" cy="40.6" r="1.5"/>
<circle cx="133.3" cy="40.6" r="1.42"/>
<circle cx="133.3" cy="45.6" r="1.42"/>
<circle cx="143.6" cy="52.1" r=".84"/>
<circle cx="156.1" cy="51.9" r="1.02"/>
<circle cx="156.1" cy="51.9" r=".82"/>
<circle cx="161.1" cy="51.9" r="1.67"/>
<circle cx="161.1" cy="51.9" r="1.72"/>
<circle cx="163.9" cy="58" r="1.36"/>
<circle cx="163.9" cy="58" r="1.29"/>
<circle cx="166.1" cy="51.9" r=".9"/>
<circle cx="166.1" cy="51.9" r=".74"/>
<circle cx="167.4" cy="58" r="1.35"/>
<circle cx="167.4" cy="58" r="1.3"/>
<circle cx="171.1" cy="51.9" r="1.72"/>
<circle cx="171.1" cy="51.9" r="1.68"/>
<circle cx="176.1" cy="51.9" r=".82"/>
<circle cx="176.1" cy="51.9" r="1.02"/>
<circle cx="193.6" cy="52.1" r=".85"/>
<circle cx="224.4" cy="52.1" r=".84"/>
<circle cx="285.1" cy="58" r="1.3"/>
<circle cx="285.1" cy="58" r="1.35"/>
<circle cx="304.9" cy="45.6" r="1.51"/>
<circle cx="304.9" cy="45.6" r="1.42"/>
<circle cx="304.9" cy="40.6" r="1.42"/>
<circle cx="304.9" cy="40.6" r="1.49"/>
<circle cx="181.4" cy="63.4" r="1.14"/>
<circle cx="162.6" cy="99.7" r=".75"/>
<circle cx="162.6" cy="99.7" r=".51"/>
<circle cx="162.6" cy="99.7" r=".84"/>
<circle cx="164.9" cy="99.3" r="1.15"/>
<circle cx="164.9" cy="99.3" r="1.1"/>
<circle cx="167.4" cy="99.3" r="1.15"/>
<circle cx="167.4" cy="99.3" r="1.1"/>
<circle cx="133.6" cy="109.3" r="1.43"/>
<circle cx="133.6" cy="109.3" r="1.5"/>
<circle cx="152.6" cy="103.8" r="1.36"/>
<circle cx="152.6" cy="103.8" r="1.48"/>
<circle cx="152.6" cy="103.8" r="1.3"/>
<circle cx="178.6" cy="103.8" r="1.51"/>
<circle cx="178.6" cy="103.8" r="1.31"/>
<circle cx="178.6" cy="103.8" r="1.35"/>
<circle cx="273.9" cy="103.8" r="1.31"/>
<circle cx="273.9" cy="103.8" r="1.35"/>
<circle cx="273.9" cy="103.8" r="1.5"/>
<circle cx="284.9" cy="103.8" r="1.48"/>
<circle cx="284.9" cy="103.8" r="1.3"/>
<circle cx="284.9" cy="103.8" r="1.35"/>
<circle cx="304.4" cy="109.3" r="1.42"/>
<circle cx="304.4" cy="109.3" r="1.49"/>
<circle cx="351.7" cy="113.8" r="1.37"/>
<circle cx="351.7" cy="113.8" r="1.51"/>
<circle cx="351.7" cy="119.3" r="1.51"/>
<circle cx="351.7" cy="119.3" r="1.37"/>
<circle cx="351.7" cy="113.8" r="1.33"/>
<circle cx="351.7" cy="119.3" r="1.33"/>
<circle cx="368.2" cy="119.3" r="1.32"/>
<circle cx="368.2" cy="113.8" r="1.32"/>
<circle cx="368.2" cy="113.8" r="1.37"/>
<circle cx="368.2" cy="113.8" r="1.51"/>
<circle cx="368.2" cy="119.3" r="1.51"/>
<circle cx="368.2" cy="119.3" r="1.37"/>
<circle cx="355.1" cy="131" r="1.51"/>
<circle cx="368.7" cy="144.6" r="1.51"/>
<circle cx="143.6" cy="175.1" r=".85"/>
<circle cx="152.4" cy="169.2" r=".61"/>
<circle cx="163.9" cy="169.2" r=".61"/>
<circle cx="167.4" cy="169.2" r=".62"/>
<circle cx="178.9" cy="169.2" r=".62"/>
<circle cx="193.6" cy="175.1" r=".86"/>
<circle cx="224.4" cy="175.1" r=".86"/>
<circle cx="273.6" cy="169.2" r=".62"/>
<circle cx="274.4" cy="175.1" r=".86"/>
<circle cx="285.1" cy="169.2" r=".62"/>
<circle cx="286.9" cy="175.1" r=".85"/>
<circle cx="143.6" cy="193.1" r=".85"/>
<circle cx="143.6" cy="184.1" r=".99"/>
<circle cx="164.6" cy="199" r="1.15"/>
<circle cx="193.6" cy="184.1" r=".99"/>
<circle cx="193.6" cy="193.1" r=".86"/>
<circle cx="224.4" cy="193.1" r=".86"/>
<circle cx="274.4" cy="193.1" r=".86"/>
<circle cx="286.6" cy="184.1" r="3.7"/>
<circle cx="286.9" cy="193.1" r=".85"/>
<circle cx="296.6" cy="207.7" r="1.14"/>
</g>
<path d="M412.4 262.3a2.5 2.5 0 0 0-4.1-1.1 2.5 2.5 0 0 0 1 4.2 2.5 2.5 0 0 0 3.2-2.9l-.1-.2" fill="none" stroke="#000" stroke-width=".3" stroke-dasharray="30.5 1.3 1.3 1.3" stroke-dashoffset="24.5" stroke-linecap="butt"/>
<path d="M414.8 261.5a5 5 0 0 0-8.3-2 5 5 0 0 0 2.2 8.3 5 5 0 0 0 6.2-6l-.1-.3" fill="none" stroke="#000" stroke-width=".3" stroke-dasharray="30.5 1.3 1.3 1.3" stroke-dashoffset="16.7" stroke-linecap="butt"/>
<g fill="none" stroke="#000" stroke-width=".3" stroke-dasharray="6.3 1.3 1.3 1.3 5.1">
<path d="M203.3 28.9l2 5.1M205.3 34l-4 4M213.3 28.9l2 5.1M215.3 34l-4 4M201.3 52.2l2 5.1M205.3 48.2l-4 4M211.3 52.2l2 5.1M215.3 48.2l-4 4M203.3 98.3l2 4.8M213.3 98.3l2 4.8M205.3 103.1l-4 4M205.3 116.6l-4 4"/>
<path d="M215.3 103.1l-4 4M215.3 116.6l-4 4M201.3 120.6l2 4.8M211.3 120.6l2 4.8M203.3 169.9l2 5.1M205.3 175l-4 4M213.3 169.9l2 5.1M215.3 175l-4 4M201.3 193.2l2 5M205.3 189.2l-4 4M211.3 193.2l2 5M215.3 189.2l-4 4"/>
</g>
<path d="M201.3 38l4 10.2M211.3 38l4 10.2M201.3 179l4 10.2M211.3 179l4 10.2" fill="none" stroke="#000" stroke-width=".3" stroke-dasharray="6.3 1.3 1.3 1.3 5.1" stroke-dashoffset="5.3"/>
<path d="M201.3 107.1l4 9.5M211.3 107.1l4 9.5" fill="none" stroke="#000" stroke-width=".3" stroke-dasharray="6.3 1.3 1.3 1.3 5.1" stroke-dashoffset="5.6"/>
<path d="M285.6 184.1h-1M286.9 185.3v1M286.9 182.8v-1M288.1 184.1h1" fill="none" stroke="#000" stroke-width=".3" stroke-dasharray="30.5 1.3 1.3 1.3"/>
<path d="M360 109.7v6.5" fill="none" stroke="#000" stroke-width=".3" stroke-dasharray="30.5 1.3 1.3 1.3" stroke-dashoffset="29.1"/>
<path d="M410 255.7v14.9" fill="none" stroke="#000" stroke-width=".3" stroke-dasharray="30.5 1.3 1.3 1.3" stroke-dashoffset="25"/>
<path d="M403.4 263l12.6-.1" fill="none" stroke="#000" stroke-width=".3" stroke-dasharray="30.5 1.3 1.3 1.3" stroke-dashoffset="26.1"/>
<path d="M216 248v5" fill="none" stroke="#000" stroke-width=".3" stroke-dasharray="30.5 1.3 1.3 1.3" stroke-dashoffset="29.9"/>
<path d="M138.6 51.9v-17.5M166.1 51.9v-17.5M271.9 51.9v-17.5M299.4 51.9v-17.5" fill="none" stroke="#f00" stroke-width=".3" stroke-dasharray="30.5 1.3 1.3 1.3" stroke-dashoffset="23.6"/>
<g fill="#000">
<path d="M348.3 120.9l.5-.3 .3 1z"/>
<path d="M187.6 26.7l1 .2-1 .3zM143.6 26.9l1-.2v.5zM310.9 27.9l1 .2-1 .3zM299.4 28.1l1-.2v.5zM270.9 19.7l1 .2-1 .3zM166.1 19.9l1-.2v.5zM310.9 164.4l1 .3-1 .2zM286.9 164.7l1-.3v.5zM370 126.5l.9 .2-.9 .3zM359.9 126.7l1-.2v.5z"/>
<path d="M104 99.8l.3 1h-.5zM103.8 151.3h.5l-.3 1zM181.7 34.4l.3 1h-.6zM181.4 50.9h.6l-.3 1zM316.4 175.1l.3 1h-.5zM316.2 192.1h.5l-.3 1zM323.5 173.1l.2 1h-.5zM323.2 194.1h.5l-.2 1zM376 96.3l.2 1h-.5zM375.7 121.3h.5l-.2 1zM351.3 195.6l.3 1h-.5zM351.1 202.6h.5l-.3 .9z"/>
<path d="M108.1 93.4l1-.2v.5zM310.9 93.2l1 .2-1 .3zM155.9 52.9l-.5 .9 .4 .1zM156.1 30.7l1-.2v.5zM175.1 30.5l1 .2-1 .3zM166.4 52.8v1l.5-.1zM107.1 26.7l1 .2-1 .3zM138.6 26.9l1-.2v.5zM108.1 19.9l1-.2v.5zM165.1 19.7l1 .2-1 .3zM143.6 206.7l1-.2v.5zM192.6 206.5l1 .2-1 .3zM193.6 206.7l1-.2v.5zM285.9 206.5l1 .2-1 .3zM144.1 185l.3 .9 .5-.2zM287.3 193.8l.2 1.1 .4-.3zM108.1 164.7l1-.3v.5zM142.6 164.4l1 .3-1 .2zM108.1 206.7l1-.2v.5zM142.6 206.5l1 .2-1 .3zM349.1 126.7l1-.2v.5zM359 126.5l.9 .2-.9 .3z"/>
<path d="M349.2 92.7l1-.2v.5zM369.7 92.5l1 .2-1 .3z"/>
<path d="M143.6 164.7l1-.3v.5zM273.4 164.4l1 .3-1 .2z"/>
<path d="M274.4 164.7l1-.3v.5zM285.9 164.4l1 .3-1 .2z"/>
<path d="M360.2 193.5l1-.3v.6zM357.2 193.2l1 .3-1 .3z"/>
</g>
<path d="M349.1 121.3v.5" fill="none" stroke="#f00" stroke-width=".3"/>
<g font-size="6.3">
<text x="282.1" y="250.3">名称</text>
<text x="347.1" y="250.3">图号</text>
<text x="282.1" y="260.3">材质</text>
<text x="347.1" y="260.3">质量</text>
<text x="383.3" y="262.1">视</text>
<text x="383.3" y="270">图</text>
<text x="282.1" y="270.3">版次</text>
<text x="347.1" y="270.3">比例</text>
</g>
<g font-size="4.9">
<text x="4.5" y="231.5">注意：1.行走平行度（正面+侧面），450行程内，≤±0.03mm，1000行程内，≤±0.05mm。</text>
<text x="13.1" y="237.5">2.本体形变，450行程内，≤±0.03mm，1000行程内，≤±0.05mm。</text>
<text x="16.9" y="245.5">型号规格</text>
<text x="78.9" y="245.5">GTH4-450-BM-M05-C4</text>
<text x="10.7" y="253.5">螺杆规格/型号</text>
<text x="61.8" y="253.5">1002</text>
<text x="96.3" y="253.5">1005</text>
<text x="16.9" y="259.5">有效行程</text>
<text x="97.5" y="259.5">450</text>
<text x="16.9" y="265.5">精度等级</text>
<text x="98.7" y="265.5">C7</text>
<text x="16.9" y="272">马达容量</text>
<text x="87.6" y="272">50W(无刹车)</text>
<text x="11.9" y="279.1">重复定位精度</text>
<text x="97.7" y="279.1">0.02</text>
<text x="4.5" y="285.9">感应开关方式及数量</text>
<text x="81.4" y="285.9">外挂型三只（C4）</text>
<text x="11.9" y="292.1">建议最快速度</text>
<text x="58.1" y="292.1">100MM/S</text>
<text x="92.5" y="292.1">250MM/S</text>
<text x="127" y="292">500MM/S</text>
</g>
<g font-size="4.2">
<text x="301.9" y="249.5">GTH4-450-BM-M05-C4</text>
<text x="259" y="267">2022/9/24</text>
</g>
<g font-size="4.1">
<text x="115.1" y="19.3">116 滑台原点</text>
<text x="206.1" y="19.3">450 有效行程</text>
<text x="109.8" y="26.3">61</text>
<text x="116.4" y="26.3">1 滑台极限位置</text>
<text x="167.9" y="26.3">90</text>
<text x="315.3" y="27.5">25</text>
<text x="323.9" y="27.5">1 滑台极限位置</text>
<text x="167.9" y="30.1">40</text>
<text x="181.1" y="30.9" transform="rotate(-90 181.1 30.9)">35</text>
<text x="127.1" y="64.8">4 x M4</text>
<text x="145.1" y="64.8">9.5</text>
<text x="171.2" y="64.8">2 x</text>
<text x="184.5" y="64.8">3 H7</text>
<text x="200.5" y="64.8">4.5</text>
<text x="209" y="92.9">646</text>
<text x="357.9" y="92.2">43</text>
<text x="375.4" y="110.1" transform="rotate(-90 375.4 110.1)">52</text>
<text x="333.1" y="116">基准面</text>
<text x="103.5" y="129.5" transform="rotate(-90 103.5 129.5)">105</text>
<text x="335.4" y="126.1">21.70</text>
<text x="375.9" y="126.1">22</text>
<text x="122" y="164.1">71</text>
<text x="195.1" y="164.1">5*100</text>
<text x="279.5" y="164.1">25</text>
<text x="297.1" y="164.1">50</text>
<text x="356.4" y="172.4">II</text>
<text x="353.3" y="177.6">2 : 1</text>
<text x="291.3" y="185.6">II</text>
<text x="315.9" y="184.6" transform="rotate(-90 315.9 184.6)">36</text>
<text x="322.9" y="184.6" transform="rotate(-90 322.9 184.6)">44</text>
<text x="346.7" y="194.7" transform="rotate(-90 346.7 194.7)">+0.012</text>
<text x="350.8" y="192.7" transform="rotate(-90 350.8 192.7)">0</text>
<text x="363.4" y="192.9">1</text>
<text x="154.5" y="200.4">2 x</text>
<text x="167.8" y="200.4">4 H7</text>
<text x="183.8" y="200.4">4</text>
<text x="350.8" y="198.8" transform="rotate(-90 350.8 198.8)">4</text>
<text x="122" y="206.2">71</text>
<text x="164.2" y="206.2">100</text>
<text x="244.1" y="206.2">425</text>
<text x="293.7" y="204.1">14 x M4</text>
<text x="299.8" y="209.1">3.40 贯穿</text>
<text x="315" y="204.1">10</text>
<text x="221.3" y="247.4">1</text>
<text x="131.6" y="253.2">1010</text>
<text x="218.2" y="257.4">序号</text>
<text x="221.3" y="252.4">2</text>
<text x="230.7" y="257.4">修 订 版 次</text>
<text x="255.9" y="257.4">设计变更编号</text>
<text x="225" y="262.4">设</text>
<text x="238.8" y="262.4">计</text>
<text x="252.5" y="262.4">变</text>
<text x="266.2" y="262.4">更</text>
<text x="218.4" y="267.4">设 计</text>
<text x="367.9" y="269.9">1:2</text>
<text x="218.4" y="272.4">校 核</text>
<text x="218.4" y="277.4">批 准</text>
<text x="218.9" y="282.9">技术要求：</text>
<text x="229.2" y="287.4">1、未标注公差全部 0.1</text>
<text x="229.1" y="291.9">2、未标注倒角全部C0.3</text>
</g>
</svg>
